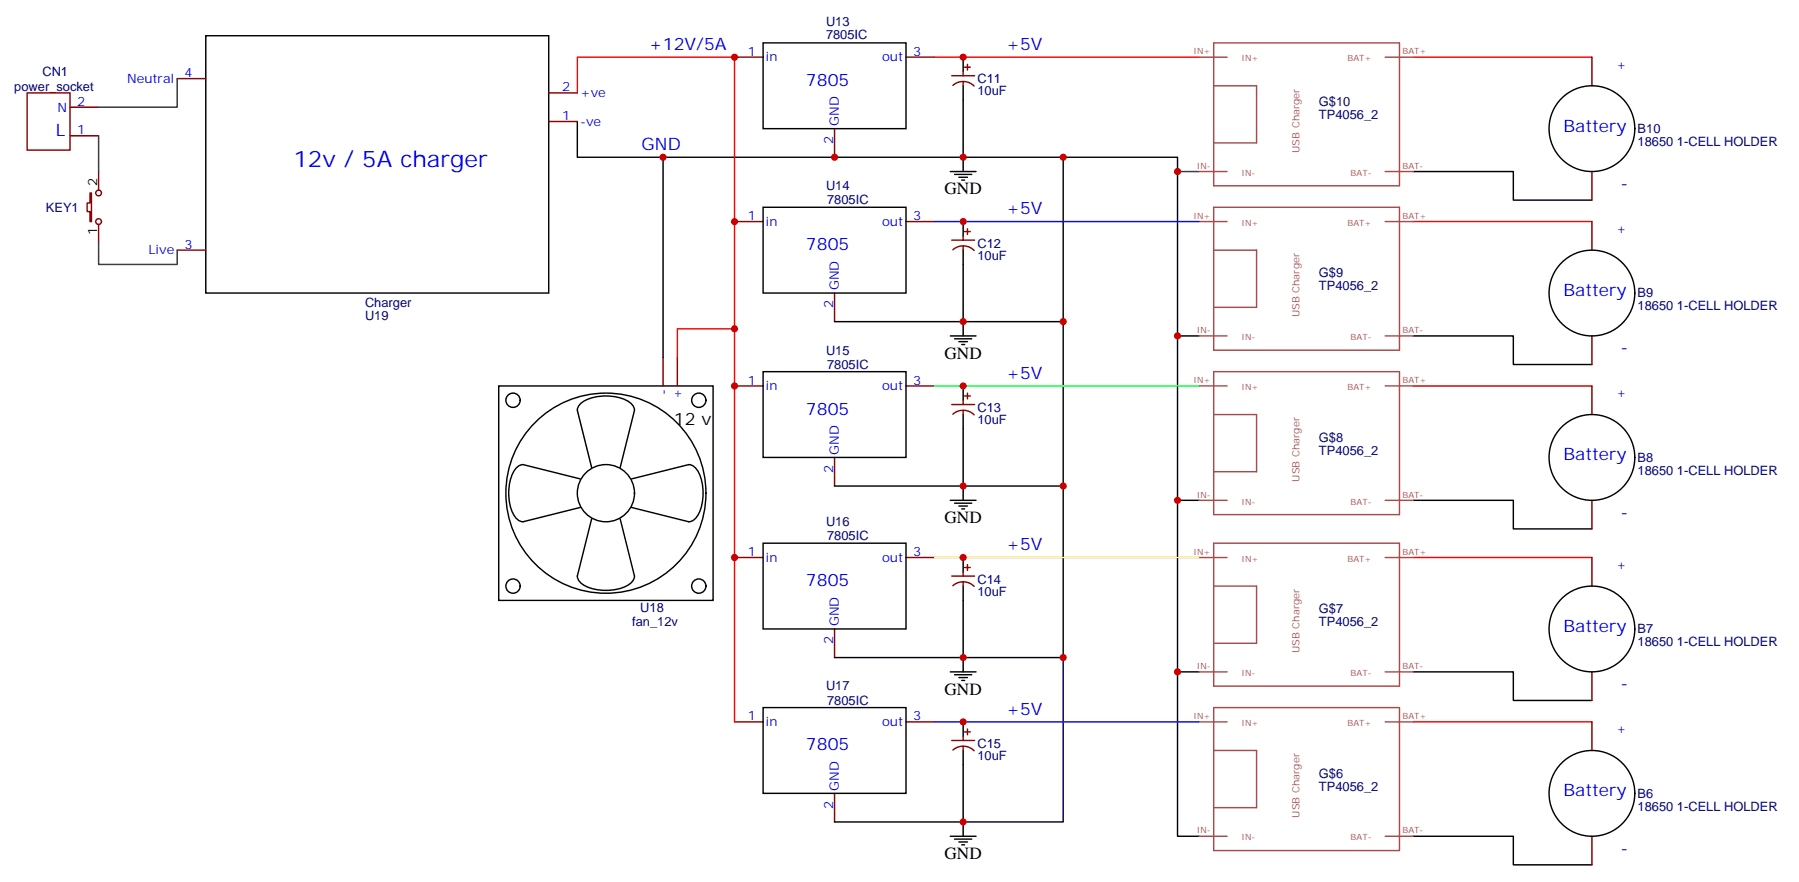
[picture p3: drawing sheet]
<svg xmlns="http://www.w3.org/2000/svg" width="444mm" height="218mm" viewBox="0 0 444 218" stroke-linecap="round" stroke-linejoin="round" font-family="sans-serif">
<path d="M262.5 162.3v40.5h-24.7" fill="none" stroke="#003" stroke-width=".35"/>
<g fill="none" stroke="#000" stroke-width=".35">
<path d="M50.8 8.8h84.7v63.5h-84.7zM188.4 10.6h35.3v21.2h-35.3zM237.8 14.1v3.5M163.7 38.8v49.4M237.8 21.2v17.6h-95.3v-8.8M262.5 38.8v40.6h-24.7v3.5M188.4 51.2h35.3v21.1h-35.3zM234.6 42.3h6.3M235.7 43h4.2M236.7 43.7h2.1M237.4 44.4h.7M237.8 42.3v-3.5h52.9v167.6h5.3"/>
<path d="M237.8 54.7v3.5M348.9 42.3h24.7v7.1h19.4M237.8 61.7v17.7h-31.8M262.5 79.4v40.5h-24.7v3.6M123.1 95.2h52.9v53h-52.9zM188.4 91.7h35.3v21.2h-35.3zM234.6 82.9h6.3M235.7 83.6h4.2M236.7 84.3h2.1M237.4 85h.7M237.8 95.2v3.6M290.7 82.9h5.3"/>
<path d="M348.9 82.9h24.7v7.1h19.4M143.2 118.2l-14.1-3.5a3.6 3.6 0 0 0-2.8 2.8 12.2 12.2 0 0 0 .7 9.9 2.64 2.64 0 0 0 2.1 1.4l14.1-3.6M146 115.4l-3.5-14.2a3.6 3.6 0 0 1 2.9-2.8 12.2 12.2 0 0 1 9.9 .8 2.64 2.64 0 0 1 1.3 2l-3.5 14.2M155.9 118.2l14.1-3.5a3.6 3.6 0 0 1 2.9 2.8 12.2 12.2 0 0 1-.8 9.9 2.64 2.64 0 0 1-2.1 1.4l-14.1-3.6M237.8 102.3v17.6h-31.8M262.5 119.9v42.4h-24.7v3.5M146 128.1l-3.5 14.1a3.6 3.6 0 0 0 2.9 2.8 12.2 12.2 0 0 0 9.9-.7 2.64 2.64 0 0 0 1.3-2.1l-3.5-14.1M188.4 134.1h35.3v21.1h-35.3zM234.6 123.5h6.3M235.7 124.2h4.2M236.7 124.9h2.1M237.4 125.6h.7"/>
<path d="M237.8 137.6v3.5M290.7 123.5h5.3M348.9 123.5h24.7v7h19.4M237.8 144.6v17.7h-31.8M188.4 174.6h35.3v21.2h-35.3zM234.6 165.8h6.3M235.7 166.5h4.2M236.7 167.2h2.1M237.4 167.9h.7M237.8 178.2v3.5M290.7 165.8h5.3M348.9 165.8h24.7v7.1h19.4"/>
<path d="M237.8 185.2v17.6h-31.8M234.6 206.4h6.3M235.7 207.1h4.2M236.7 207.8h2.1M237.4 208.5h.7M237.8 202.8v3.6M348.9 206.4h24.7v7h19.4"/>
<circle cx="393" cy="31.7" r="10.6"/>
<circle cx="393" cy="72.3" r="10.6"/>
<circle cx="126.6" cy="98.8" r="1.76"/>
<circle cx="172.5" cy="98.8" r="1.76"/>
<circle cx="393" cy="112.9" r="10.6"/>
<circle cx="149.6" cy="121.7" r="24.7"/>
<circle cx="149.6" cy="121.7" r="7.1"/>
<circle cx="126.6" cy="144.6" r="1.76"/>
<circle cx="172.5" cy="144.6" r="1.76"/>
<circle cx="393" cy="155.2" r="10.6"/>
<circle cx="393" cy="195.8" r="10.6"/>
</g>
<path d="M230.7 14.1h65.3M348.9 14.1h44.1M142.5 22.9v-8.8h38.8v164.1M348.9 54.7h44.1M181.3 81.1h-14.1v7.1M348.9 95.2h44.1M348.9 137.6h44.1M348.9 178.2h44.1" fill="none" stroke="#f00" stroke-width=".35"/>
<g fill="none" stroke="#870000" stroke-width=".35">
<path d="M43.7 19.4h7.1M181.3 14.1h7.1M223.7 14.1h7M234.9 18.7h5.7M237.8 17.6v1.1M238.1 16.6h1.4M238.8 15.9v1.4M393 14.1v7.1M6.7 22.9h10.6v14.1h-10.6zM17.3 33.5h7M17.3 26.5h7M135.5 30h7"/>
<path d="M135.5 22.9h7M206 31.8v7M235.2 21.1a3.8 3.8 0 0 1 5.3 .1M237.8 20.1v1.1M22.2 47.6h.4v7.1h-.4v-2.5h-.7v-2.1h.7zM24.3 42.3v4.6M24.3 55.4v4.6M181.3 54.7h7.1M223.7 54.7h7M234.9 59.3h5.7M237.8 58.2v1.1M238.1 57.1h1.4"/>
<path d="M238.8 56.4v1.5M393 42.3v7.1M393 54.7v7M43.7 61.7h7.1M206 72.3v7.1M235.2 61.6a3.8 3.8 0 0 1 5.3 .2M237.8 60.7v1M163.7 88.2v7M167.2 88.2v7M181.3 95.2h7.1M223.7 95.2h7M234.9 99.8h5.7"/>
<path d="M237.8 98.8v1M238.1 97.7h1.4M238.8 97v1.4M393 82.9v7.1M393 95.2v7.1M206 112.9v7M235.2 102.2a3.8 3.8 0 0 1 5.3 .2M237.8 101.2v1.1M181.3 137.6h7.1M223.7 137.6h7M238.8 139.3v1.5M393 123.5v7"/>
<path d="M393 137.6v7M206 155.2v7.1M234.9 142.2h5.7M235.2 144.6a3.8 3.8 0 0 1 5.3 .1M237.8 141.1v1.1M237.8 143.6v1M238.1 140.1h1.4M181.3 178.2h7.1M223.7 178.2h7M238.8 179.9v1.4M393 165.8v7.1M393 178.2v7"/>
<path d="M206 195.8v7M234.9 182.7h5.7M235.2 185.1a3.8 3.8 0 0 1 5.3 .2M237.8 181.7v1M237.8 184.1v1.1M238.1 180.6h1.4M393 206.4v7"/>
<circle cx="24.3" cy="47.6" r=".71"/>
<circle cx="24.3" cy="54.7" r=".71"/>
</g>
<path d="M43.7 19.4v7.1h-19.4M24.3 33.5v8.8M24.3 60v5.3h19.4v-3.6M290.7 42.3h5.3" fill="none" stroke="#008700" stroke-width=".35"/>
<g fill="none" stroke="#a64a4a" stroke-width=".35">
<path d="M296 14.1h6.9M299.6 10.6h45.9v35.3h-45.9zM342 14.1h6.9M299.6 21.2h10.6v14.1h-10.6M296 54.7h6.9M296 42.3h6.9M299.6 51.2h45.9v35.2h-45.9zM342 54.7h6.9M342 42.3h6.9M299.6 61.7h10.6v14.1h-10.6M296 95.2h6.9M296 82.9h6.9"/>
<path d="M299.6 91.7h45.9v35.3h-45.9zM342 95.2h6.9M342 82.9h6.9M299.6 102.3h10.6v14.1h-10.6M296 137.6h6.9M296 123.5h6.9M299.6 134.1h45.9v35.2h-45.9zM342 137.6h6.9M342 123.5h6.9M299.6 144.6h10.6v14.1h-10.6M296 178.2h6.9M296 165.8h6.9"/>
<path d="M299.6 174.6h45.9v35.3h-45.9zM342 178.2h6.9M342 165.8h6.9M299.6 185.2h10.6v14.1h-10.6M296 206.4h6.9M342 206.4h6.9"/>
</g>
<path d="M230.7 137.6h65.3" fill="none" stroke="#ff0" stroke-width=".35"/>
<path d="M230.7 54.7h65.3M230.7 178.2h65.3" fill="none" stroke="#00f" stroke-width=".35"/>
<path d="M230.7 95.2h65.3" fill="none" stroke="#0f3" stroke-width=".35"/>
<g fill="#c00">
<circle cx="262.5" cy="162.3" r=".88"/>
<circle cx="262.5" cy="119.9" r=".88"/>
<circle cx="262.5" cy="79.4" r=".88"/>
<circle cx="262.5" cy="38.8" r=".88"/>
<circle cx="290.7" cy="165.8" r=".88"/>
<circle cx="290.7" cy="123.5" r=".88"/>
<circle cx="290.7" cy="82.9" r=".88"/>
<circle cx="290.7" cy="42.3" r=".88"/>
<circle cx="181.3" cy="54.7" r=".88"/>
<circle cx="181.3" cy="95.2" r=".88"/>
<circle cx="181.3" cy="137.6" r=".88"/>
<circle cx="237.8" cy="38.8" r=".88"/>
<circle cx="237.8" cy="79.4" r=".88"/>
<circle cx="237.8" cy="119.9" r=".88"/>
<circle cx="237.8" cy="162.3" r=".88"/>
<circle cx="237.8" cy="202.8" r=".88"/>
<circle cx="181.3" cy="14.1" r=".88"/>
<circle cx="206" cy="38.8" r=".88"/>
<circle cx="237.8" cy="14.1" r=".88"/>
<circle cx="237.8" cy="54.7" r=".88"/>
<circle cx="237.8" cy="95.2" r=".88"/>
<circle cx="237.8" cy="137.6" r=".88"/>
<circle cx="237.8" cy="178.2" r=".88"/>
<circle cx="163.7" cy="38.8" r=".88"/>
<circle cx="181.3" cy="81.1" r=".88"/>
</g>
<text font-size="5.6" fill="#00f" x="72.4" y="41.1">12v / 5A charger</text>
<g font-size="4.2" fill="#00f">
<text x="160.2" y="12.3">+12V/5A</text>
<text x="248.4" y="12.3">+5V</text>
<text x="199" y="21.2">7805</text>
<text x="13.8" y="33.5">L</text>
<text x="385.9" y="32.5">Battery</text>
<text x="158.4" y="37">GND</text>
<text x="400" y="46.6">-</text>
<text x="248.4" y="52.9">+5V</text>
<text x="199" y="61.7">7805</text>
<text x="385.9" y="73.1">Battery</text>
<text x="400" y="87.2">-</text>
<text x="248.4" y="93.5">+5V</text>
<text x="199" y="102.3">7805</text>
<text x="385.9" y="113.6">Battery</text>
<text x="400" y="127.7">-</text>
<text x="248.4" y="135.8">+5V</text>
<text x="199" y="144.6">7805</text>
<text x="385.9" y="156">Battery</text>
<text x="400" y="170.1">-</text>
<text x="248.4" y="176.4">+5V</text>
<text x="199" y="185.2">7805</text>
<text x="385.9" y="196.5">Battery</text>
<text x="400" y="210.6">-</text>
</g>
<g font-size="4.2">
<text x="233.2" y="48">GND</text>
<text x="233.2" y="88.5">GND</text>
<text x="166.3" y="104.9">12 v</text>
<text x="233.2" y="129.1">GND</text>
<text x="233.2" y="171.4">GND</text>
<text x="233.2" y="212">GND</text>
</g>
<g font-size="3.2" fill="#000080">
<text x="203.9" y="9.5">7805IC</text>
<text x="203.9" y="6.3">U13</text>
<text x="3.5" y="22.3">power_socket</text>
<text x="10.5" y="18.8">CN1</text>
<text x="241.3" y="23.5">10uF</text>
<text x="241.3" y="20.6">C11</text>
<text x="325.6" y="29.3">TP4056_2</text>
<text x="325.6" y="26.1">G$10</text>
<text x="404.3" y="36">18650 1-CELL HOLDER</text>
<text x="404.3" y="32.8">B10</text>
<text x="203.9" y="46.9">U14</text>
<text x="11.3" y="52.3">KEY1</text>
<text x="204.2" y="50.4">7805IC</text>
<text x="241.3" y="64.1">10uF</text>
<text x="241.3" y="61.1">C12</text>
<text x="325.6" y="71.6">TP4056_2</text>
<text x="325.6" y="68.4">G$9</text>
<text x="90.1" y="75.8">Charger</text>
<text x="404.3" y="76.6">18650 1-CELL HOLDER</text>
<text x="404.3" y="73.4">B9</text>
<text x="90.1" y="79">U19</text>
<text x="203.9" y="87.5">U15</text>
<text x="204.2" y="91">7805IC</text>
<text x="241.3" y="101.7">C13</text>
<text x="241.3" y="104.7">10uF</text>
<text x="325.6" y="112.2">TP4056_2</text>
<text x="325.6" y="109">G$8</text>
<text x="404.3" y="113.9">B8</text>
<text x="404.3" y="117.1">18650 1-CELL HOLDER</text>
<text x="203.9" y="129.8">U16</text>
<text x="204.2" y="133.3">7805IC</text>
<text x="241.3" y="147">10uF</text>
<text x="241.3" y="144">C14</text>
<text x="156.1" y="154.6">fan_12v</text>
<text x="158.1" y="151">U18</text>
<text x="325.6" y="154.5">TP4056_2</text>
<text x="325.6" y="151.3">G$7</text>
<text x="404.3" y="159.5">18650 1-CELL HOLDER</text>
<text x="404.3" y="156.3">B7</text>
<text x="203.9" y="170.4">U17</text>
<text x="204.2" y="173.9">7805IC</text>
<text x="241.3" y="184.6">C15</text>
<text x="241.3" y="187.6">10uF</text>
<text x="325.6" y="191.9">G$6</text>
<text x="325.6" y="195.1">TP4056_2</text>
<text x="404.3" y="196.8">B6</text>
<text x="404.3" y="200">18650 1-CELL HOLDER</text>
</g>
<g font-size="3.2" fill="#00f">
<text x="184.6" y="13.8">1</text>
<text x="189.1" y="15.2">in</text>
<text x="217.8" y="15.2">out</text>
<text x="225.4" y="13.8">3</text>
<text x="401.1" y="17.4" transform="rotate(-90 401.1 17.4)">+</text>
<text x="31.4" y="20.5">Neutral</text>
<text x="45.5" y="19">4</text>
<text x="138.7" y="22.6">2</text>
<text x="143.2" y="24">+ve</text>
<text x="14.2" y="27.5">N</text>
<text x="19" y="26.1">2</text>
<text x="138.7" y="29.6">1</text>
<text x="19" y="33.2">1</text>
<text x="143.2" y="31">-ve</text>
<text x="205.7" y="35.5" transform="rotate(-90 205.7 35.5)">2</text>
<text x="207.1" y="31" transform="rotate(-90 207.1 31)">GND</text>
<text x="184.6" y="54.3">1</text>
<text x="189.1" y="55.7">in</text>
<text x="217.8" y="55.7">out</text>
<text x="225.4" y="54.3">3</text>
<text x="401.1" y="58" transform="rotate(-90 401.1 58)">+</text>
<text x="36.6" y="62.8">Live</text>
<text x="45.5" y="61.4">3</text>
<text x="207.1" y="71.6" transform="rotate(-90 207.1 71.6)">GND</text>
<text x="205.7" y="76.1" transform="rotate(-90 205.7 76.1)">2</text>
<text x="184.6" y="94.9">1</text>
<text x="225.4" y="94.9">3</text>
<text x="164.7" y="97.4" transform="rotate(-90 164.7 97.4)">-</text>
<text x="168.3" y="98.6" transform="rotate(-90 168.3 98.6)">+</text>
<text x="189.1" y="96.3">in</text>
<text x="217.8" y="96.3">out</text>
<text x="401.1" y="98.6" transform="rotate(-90 401.1 98.6)">+</text>
<text x="207.1" y="112.2" transform="rotate(-90 207.1 112.2)">GND</text>
<text x="205.7" y="116.7" transform="rotate(-90 205.7 116.7)">2</text>
<text x="184.6" y="137.2">1</text>
<text x="225.4" y="137.2">3</text>
<text x="189.1" y="138.6">in</text>
<text x="217.8" y="138.6">out</text>
<text x="401.1" y="140.9" transform="rotate(-90 401.1 140.9)">+</text>
<text x="207.1" y="154.5" transform="rotate(-90 207.1 154.5)">GND</text>
<text x="205.7" y="159" transform="rotate(-90 205.7 159)">2</text>
<text x="184.6" y="177.8">1</text>
<text x="189.1" y="179.2">in</text>
<text x="217.8" y="179.2">out</text>
<text x="225.4" y="177.8">3</text>
<text x="401.1" y="181.5" transform="rotate(-90 401.1 181.5)">+</text>
<text x="207.1" y="195.1" transform="rotate(-90 207.1 195.1)">GND</text>
<text x="205.7" y="199.6" transform="rotate(-90 205.7 199.6)">2</text>
</g>
<g font-size="3.2">
<text x="24" y="45.9" transform="rotate(-90 24 45.9)">2</text>
<text x="24" y="58.1" transform="rotate(-90 24 58.1)">1</text>
</g>
<g font-size="2.5" fill="#a54b4b">
<text x="320.8" y="37.7" transform="rotate(-90 320.8 37.7)">USB Charger</text>
<text x="320.8" y="78.3" transform="rotate(-90 320.8 78.3)">USB Charger</text>
<text x="320.8" y="118.9" transform="rotate(-90 320.8 118.9)">USB Charger</text>
<text x="320.8" y="161.2" transform="rotate(-90 320.8 161.2)">USB Charger</text>
<text x="320.8" y="201.8" transform="rotate(-90 320.8 201.8)">USB Charger</text>
</g>
<g font-size="2.1" fill="#a54b4b">
<text x="294.7" y="13.4">IN+</text>
<text x="306.5" y="15.2">IN+</text>
<text x="332.7" y="15.2">BAT+</text>
<text x="346.2" y="13.4">BAT+</text>
<text x="295.4" y="41.6">IN-</text>
<text x="346.2" y="41.6">BAT-</text>
<text x="306.5" y="43.4">IN-</text>
<text x="333.4" y="43.4">BAT-</text>
<text x="294.7" y="54">IN+</text>
<text x="346.2" y="54">BAT+</text>
<text x="306.5" y="55.7">IN+</text>
<text x="332.7" y="55.7">BAT+</text>
<text x="295.4" y="82.2">IN-</text>
<text x="306.5" y="83.9">IN-</text>
<text x="333.4" y="83.9">BAT-</text>
<text x="346.2" y="82.2">BAT-</text>
<text x="294.7" y="94.6">IN+</text>
<text x="346.2" y="94.6">BAT+</text>
<text x="306.5" y="96.3">IN+</text>
<text x="332.7" y="96.3">BAT+</text>
<text x="295.4" y="122.8">IN-</text>
<text x="306.5" y="124.5">IN-</text>
<text x="333.4" y="124.5">BAT-</text>
<text x="346.2" y="122.8">BAT-</text>
<text x="294.7" y="136.9">IN+</text>
<text x="346.2" y="136.9">BAT+</text>
<text x="306.5" y="138.6">IN+</text>
<text x="332.7" y="138.6">BAT+</text>
<text x="295.4" y="165.1">IN-</text>
<text x="306.5" y="166.8">IN-</text>
<text x="333.4" y="166.8">BAT-</text>
<text x="346.2" y="165.1">BAT-</text>
<text x="294.7" y="177.5">IN+</text>
<text x="306.5" y="179.2">IN+</text>
<text x="332.7" y="179.2">BAT+</text>
<text x="346.2" y="177.5">BAT+</text>
<text x="295.4" y="205.7">IN-</text>
<text x="306.5" y="207.4">IN-</text>
<text x="333.4" y="207.4">BAT-</text>
<text x="346.2" y="205.7">BAT-</text>
</g>
</svg>
